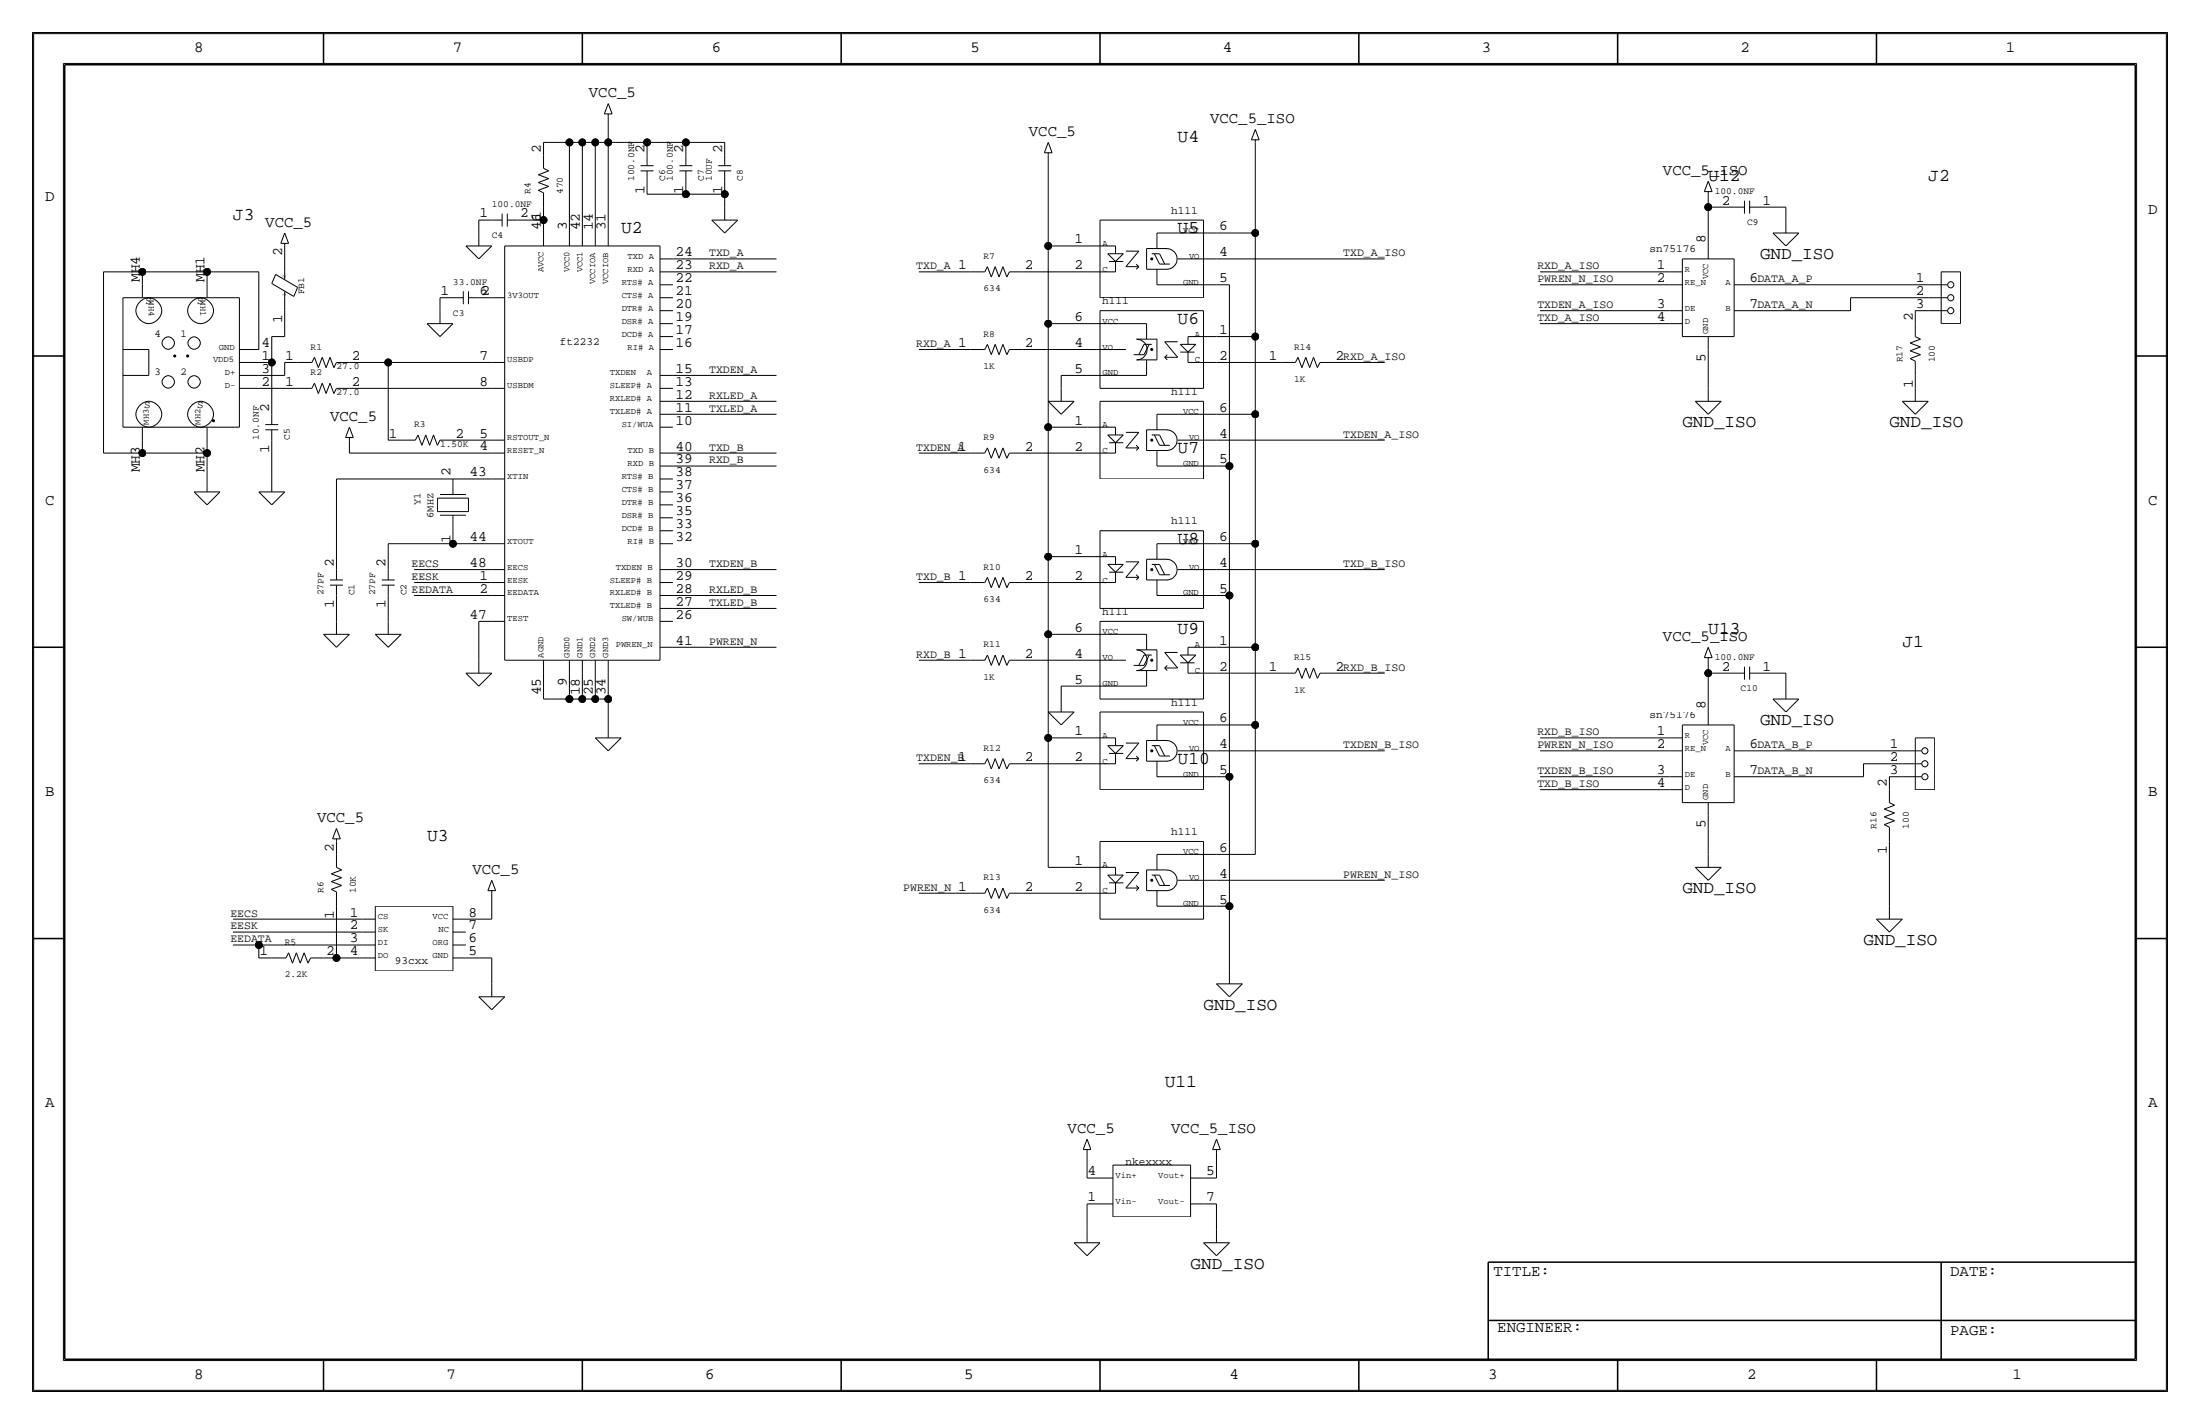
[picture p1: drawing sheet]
<svg xmlns="http://www.w3.org/2000/svg" width="432mm" height="279mm" viewBox="0 0 432 279" stroke-linecap="round" stroke-linejoin="round" font-family="sans-serif">
<g fill="none" stroke="#000" stroke-width=".2">
<path d="M6.6 6.6h418.6zM6.6 6.6v266.2zM12.4 12.4h407zM12.4 12.4v254.6zM419.4 12.4v254.6zM425.2 6.6v266.2zM105.7 37.3l1 .5zM105.7 37.3l2-.7zM105.7 34.3l2-.8zM105.7 34.3l2 .8zM105.7 35.8l2 .8zM105.7 35.8l2-.7z"/>
<path d="M106.7 37.8v2.8zM106.7 30.5v2.5zM106.7 33l1 .5zM106.7 27.9h5.1zM106.7 27.9v2.6zM111.8 27.9h2.5zM111.8 27.9v17.8zM114.3 27.9h2.5zM114.3 27.9v17.8zM116.8 27.9h2.6zM116.8 27.9v17.8zM118.6 22.4h1.5z"/>
<path d="M119.4 22.4v.5zM119.4 20.3l.7 2.1zM119.4 20.3l-.8 2.1zM119.4 22.9v5zM119.4 27.9h7.6zM119.4 27.9v17.8zM125.7 32.5h2.6zM125.7 33.5h2.6zM127 30.5v2zM127 33.5v2.1zM127 27.9h7.6zM127 27.9v2.6z"/>
<path d="M127 38.1h7.6zM127 35.6v2.5zM133.3 32.5h2.6zM133.3 33.5h2.6zM134.6 30.5v2zM134.6 33.5v2.1zM134.6 27.9h7.6zM134.6 27.9v2.6zM134.6 38.1h7.6zM134.6 35.6v2.5zM141 32.5h2.5zM141 33.5h2.5z"/>
<path d="M142.2 30.5v2zM142.2 33.5v2.1zM142.2 27.9v2.6zM142.2 38.1v2.5zM142.2 35.6v2.5zM205 30h1.5zM205.7 30v.5zM205.7 27.9l.8 2.1zM205.7 27.9l-.7 2.1zM205.7 30.5v17.8zM245.6 27.4h1.5zM246.4 27.4v.5z"/>
<path d="M246.4 25.4l.7 2zM246.4 25.4l-.8 2zM246.4 27.9v17.8zM334.5 37.6h1.5zM335.3 37.6v.5zM335.3 35.6l.7 2zM335.3 35.6l-.8 2zM335.3 38.1v2.5zM342.4 39.4v2.5zM343.4 39.4v2.5zM20.3 53.3v35.6zM20.3 53.3h7.6z"/>
<path d="M24.1 58.4v25.4zM24.1 58.4h22.9zM27.9 55.9v2.5zM27.9 53.3h12.7zM27.9 53.3v2.6zM40.6 55.9v2.5zM40.6 53.3h10.2zM40.6 53.3v2.6zM47 58.4v25.4zM50.8 53.3v15.3zM53.3 55.6l4.4 2.6zM54.1 53.8l-.8 1.8z"/>
<path d="M54.1 53.8l4.3 2.6zM55.1 47.8h1.5zM55.9 47.8v.5zM55.9 45.7l.7 2.1zM55.9 45.7l-.8 2.1zM55.9 48.3v2.5zM55.9 50.8v2.5zM55.9 58.4v2.6zM55.9 53.3v1.6zM55.9 57.1v1.3zM58.4 56.4l-.7 1.8zM86.4 58.4v2.6z"/>
<path d="M86.4 58.4h2.5zM88.9 58.4h2zM90.9 57.2v2.5zM91.4 48.3l2.6 2.5zM91.4 48.3h5.1zM91.9 58.4h2.1zM91.9 57.2v2.5zM94 50.8l2.5-2.5zM94 45.7v2.6zM94 43.2v2.5zM94 43.2h2.5zM94 58.4h2.5z"/>
<path d="M96.5 58.4h2.6zM96.5 43.2h2.1zM98.6 41.9v2.5zM99.1 48.3v81.2zM99.1 48.3h30.4zM99.6 43.2h2zM99.6 41.9v2.5zM101.6 43.2h5.1zM106.7 45.7v2.6zM106.7 43.2v2.5zM106.7 40.6v2.6zM111.8 45.7v2.6z"/>
<path d="M114.3 45.7v2.6zM116.8 45.7v2.6zM119.4 45.7v2.6zM129.5 58.4h2.6zM129.5 55.9h2.6zM129.5 50.8h2.6zM129.5 53.3h2.6zM129.5 48.3v81.2zM132.1 53.3h20.3zM132.1 50.8h20.3zM139.7 43.2l2.5 2.5zM139.7 43.2h5.1z"/>
<path d="M142.2 40.6v2.6zM144.8 43.2l-2.6 2.5zM180.3 53.3h10.2zM190.5 53.3h2.8zM193.8 52.3l-.5 1zM193.8 52.3l.8 2.1zM195.3 52.3l-.7 2.1zM195.3 52.3l.8 2.1zM196.8 52.3l.8 2.1zM196.8 52.3l-.7 2.1zM198.1 53.3h2.6zM198.1 53.3l-.5 1.1z"/>
<path d="M200.7 53.3h12.7zM205.7 48.3v15.2zM205.7 48.3h7.7zM213.4 48.3h5.5zM213.4 53.3h5.5zM215.9 43.2h20.3zM215.9 58.4h20.3zM215.9 43.2v15.2zM217.4 49.8h3.1zM217.4 49.8l1.5 1.5zM217.7 51.3h2.8zM218.9 48.3v1.5z"/>
<path d="M218.9 51.3v2zM218.9 51.3l1.6-1.5zM221 52.3h2.5zM221 49.3h2.5zM223 51.8l.5 .5zM223.5 52.3l-.5 .5zM223.5 49.3l-2.5 3zM225 48.8h4.1zM225 48.8v4zM225 52.8h4.1zM226.1 49.8h1.5zM226.6 49.8l1 2z"/>
<path d="M227.1 55.9h11.7zM227.1 52.8v3.1zM227.1 45.7h11.7zM227.1 45.7v3.1zM227.6 49.8l1 2zM227.6 51.8h2zM229.1 48.8a2.01 2.01 0 0 1 1.9 2 2.01 2.01 0 0 1-1.9 2M231.1 50.8h7.7zM236.2 43.2v15.2zM238.8 55.9h2.5zM238.8 45.7h7.6zM238.8 50.8h33z"/>
<path d="M241.3 55.9v35.5zM246.4 45.7v20.3zM302.3 53.3h25.4zM302.3 55.9h25.4zM327.7 55.9h2.5zM327.7 53.3h2.5zM330.2 50.8v15.2zM330.2 50.8h10.2zM335.3 48.3v2.5zM335.3 40.6h5.1zM335.3 40.6v7.7zM340.4 40.6h2z"/>
<path d="M340.4 55.9h2.5zM340.4 50.8v15.2zM342.9 55.9h35.6zM343.4 40.6h2zM345.4 40.6h5.1zM348 45.7l2.5 2.6zM348 45.7h5.1zM350.5 40.6v2.6zM350.5 43.2v2.5zM353.1 45.7l-2.6 2.6zM363.2 58.4v2.6zM363.2 58.4h15.3z"/>
<path d="M378.5 55.9h3.7zM378.5 58.4h3.7zM381 53.3v10.2zM381 53.3h3.8zM384.8 53.3v10.2zM24.1 73.7h5.1zM24.1 68.6h5.1zM29.2 68.6v5.1zM47 76.2h3.8zM47 73.7h3.8zM47 71.1h3.8zM47 68.6h3.8z"/>
<path d="M50.8 71.1h2.5zM50.8 73.7h5.1zM50.8 76.2h7.6zM53.3 71.1v10.2zM53.3 66v5.1zM53.3 66h2.6zM55.9 61v5zM55.9 71.1h2.5zM55.9 71.1v2.6zM58.4 71.1h2.8zM58.4 76.2h2.8zM61.7 70.1l-.5 1z"/>
<path d="M61.7 70.1l.8 2zM61.7 75.2l-.5 1zM61.7 75.2l.8 2zM63.2 70.1l-.7 2zM63.2 70.1l.8 2zM63.2 75.2l-.7 2zM63.2 75.2l.8 2zM64.8 70.1l.7 2zM64.8 70.1l-.8 2zM64.8 75.2l.7 2zM64.8 75.2l-.8 2zM66 71.1h2.6z"/>
<path d="M66 71.1l-.5 1zM66 76.2h2.6zM66 76.2l-.5 1zM68.6 71.1h7.6zM68.6 76.2h27.9zM76.2 71.1h20.3zM76.2 71.1v15.3zM83.8 63.5l2.6 2.5zM83.8 63.5h5.1zM86.4 61v2.5zM88.9 63.5l-2.5 2.5zM96.5 76.2h2.6z"/>
<path d="M96.5 71.1h2.6zM129.5 76.2h2.6zM129.5 78.7h2.6zM129.5 73.7h2.6zM129.5 63.5h2.6zM129.5 66h2.6zM129.5 68.6h2.6zM129.5 61h2.6zM132.1 73.7h20.3zM132.1 78.7h20.3zM180.3 68.6h10.2zM190.5 68.6h2.8z"/>
<path d="M193.8 67.6l-.5 1zM193.8 67.6l.8 2zM195.3 67.6l-.7 2zM195.3 67.6l.8 2zM196.8 67.6l.8 2zM196.8 67.6l-.7 2zM198.1 68.6h2.6zM198.1 68.6l-.5 1zM200.7 68.6h12.7zM205.7 63.5v20.3zM205.7 63.5h7.7zM205.7 78.7l2.6 2.6z"/>
<path d="M205.7 78.7h5.1zM208.3 76.2v2.5zM208.3 73.7v2.5zM208.3 73.7h5.1zM210.8 78.7l-2.5 2.6zM213.4 68.6h7.6zM213.4 73.7h11.6zM213.4 63.5h11.6zM215.9 61v15.2zM215.9 61h20.3zM215.9 76.2h20.3zM215.9 78.7h20.3z"/>
<path d="M215.9 78.7v15.3zM222.5 69.6h2zM223 66.5h4.1zM223 70.6h4.1zM223.2 66.6a2.01 2.01 0 0 1 1.9 2 2.01 2.01 0 0 1-1.9 2M224.5 67.6l-1 2zM224.5 67.6h1.6zM225 70.6v3.1zM225 63.5v3zM225.6 67.6l-1.1 2zM227.1 66.5v4.1zM228.6 70.1l.5 .5z"/>
<path d="M228.6 70.1h2.5zM228.6 67.1h2.5zM228.6 67.1l2.5 3zM229.1 69.6l-.5 .5zM231.6 69.1h2.8zM231.6 67.6h3.1zM231.6 67.6l1.6 1.5zM233.2 66v1.6zM233.2 66h5.6zM233.2 71.1h5.6zM233.2 69.1l1.5-1.5zM233.2 69.1v2z"/>
<path d="M236.2 61v15.2zM236.2 78.7v15.3zM238.8 66h7.6zM238.8 71.1h12.7zM246.4 66v15.3zM251.5 71.1h2.8zM254.8 70.1l-.5 1zM254.8 70.1l.7 2zM256.3 70.1l-.8 2zM256.3 70.1l.7 2zM257.8 70.1l.8 2zM257.8 70.1l-.8 2z"/>
<path d="M259.1 71.1h2.5zM259.1 71.1l-.5 1zM261.6 71.1h10.2zM302.3 61h25.4zM302.3 63.5h25.4zM327.7 63.5h2.5zM327.7 61h2.5zM330.2 66h10.2zM332.7 78.7l2.6 2.6zM332.7 78.7h5.1zM335.3 66v2.6zM335.3 76.2v2.5z"/>
<path d="M335.3 68.6v7.6zM337.8 78.7l-2.5 2.6zM340.4 61h2.5zM342.9 61h20.3zM373.4 78.7l2.5 2.6zM373.4 78.7h5.1zM374.9 70.4l1 .5zM374.9 70.4l2-.8zM374.9 67.3l2-.8zM374.9 67.3l2 .8zM374.9 68.8l2 .8zM374.9 68.8l2-.7z"/>
<path d="M375.9 70.9v2.8zM375.9 63.5v2.5zM375.9 66l1 .5zM375.9 73.7v2.5zM375.9 61h2.6zM375.9 61v2.5zM375.9 76.2v2.5zM378.5 78.7l-2.6 2.6zM378.5 61h3.7zM381 63.5h3.8zM20.3 88.9h7.6zM24.1 83.8h22.9z"/>
<path d="M27.9 83.8v2.6zM27.9 88.9h12.7zM27.9 86.4v2.5zM38.1 96.5l2.5 2.6zM38.1 96.5h5.1zM40.6 83.8v2.6zM40.6 88.9v5.1zM40.6 86.4v2.5zM40.6 94v2.5zM43.2 96.5l-2.6 2.6zM50.8 96.5l2.5 2.6zM50.8 96.5h5.1z"/>
<path d="M52.1 83.3h2.5zM52.1 84.3h2.5zM53.3 81.3v2zM53.3 84.3v2.1zM53.3 86.4v7.6zM53.3 99.1l2.6-2.6zM53.3 94v2.5zM66 94h22.9zM66 94v17.8zM67.8 85.9h1.5zM68.6 85.9v.5zM68.6 83.8l.7 2.1z"/>
<path d="M68.6 83.8l-.8 2.1zM68.6 86.4v2.5zM68.6 88.9h27.9zM76.2 86.4h2.5zM78.7 86.4h2.8zM82 85.3l-.5 1.1zM82 85.3l.8 2.1zM83.6 85.3l-.8 2.1zM83.6 85.3l.7 2.1zM85.1 85.3l.8 2.1zM85.1 85.3l-.8 2.1zM85.9 97.7h6z"/>
<path d="M85.9 97.7v2.7zM86.4 97h5zM86.4 86.4h2.5zM86.4 86.4l-.5 1zM88.9 94v3zM88.9 94h7.6zM88.9 86.4h7.6zM91.9 97.7v2.7zM96.5 94h2.6zM96.5 88.9h2.6zM96.5 86.4h2.6zM129.5 99.1h2.6z"/>
<path d="M129.5 96.5h2.6zM129.5 94h2.6zM129.5 91.4h2.6zM129.5 88.9h2.6zM129.5 83.8h2.6zM129.5 81.3h2.6zM132.1 81.3h20.3zM132.1 91.4h20.3zM132.1 88.9h20.3zM180.3 88.9h10.2zM190.5 88.9h2.8zM193.8 87.9l-.5 1z"/>
<path d="M193.8 87.9l.8 2zM195.3 87.9l-.7 2zM195.3 87.9l.8 2zM196.8 87.9l.8 2zM196.8 87.9l-.7 2zM198.1 88.9h2.6zM198.1 88.9l-.5 1zM200.7 88.9h12.7zM205.7 83.8v25.4zM205.7 83.8h7.7zM213.4 83.8h5.5zM213.4 88.9h5.5z"/>
<path d="M215.9 94h20.3zM217.4 85.3h3.1zM217.4 85.3l1.5 1.6zM217.7 86.9h2.8zM218.9 83.8v1.5zM218.9 86.9v2zM218.9 86.9l1.6-1.6zM221 87.9h2.5zM221 84.8h2.5zM223 87.4l.5 .5zM223.5 87.9l-.5 .5zM223.5 84.8l-2.5 3.1z"/>
<path d="M225 84.3h4.1zM225 84.3v4.1zM225 88.4h4.1zM226.1 85.3h1.5zM226.6 85.3l1 2.1zM227.1 91.4h11.7zM227.1 88.4v3zM227.1 81.3h11.7zM227.1 81.3v3zM227.6 85.3l1 2.1zM227.6 87.4h2zM229.1 84.4a2.01 2.01 0 0 1 1.9 2 2.01 2.01 0 0 1-1.9 2"/>
<path d="M231.1 86.4h7.7zM238.8 91.4h2.5zM238.8 81.3h7.6zM238.8 86.4h33zM241.3 91.4v25.4zM246.4 81.3v25.4zM64.8 113.8h2.5zM64.8 114.8h2.5zM66 111.8v2zM66 114.8v2zM66 116.8v5.1zM74.9 113.8h2.6z"/>
<path d="M74.9 114.8h2.6zM76.2 111.8v2zM76.2 114.8v2zM76.2 116.8v5.1zM76.2 106.7h12.7zM76.2 106.7v5.1zM81.3 111.8h15.2zM81.3 114.3h15.2zM81.3 116.8h15.2zM85.9 100.4h6zM86.4 101.1h5zM88.9 101.1v3z"/>
<path d="M88.9 104.1v2.6zM88.9 106.7h7.6zM96.5 116.8h2.6zM96.5 114.3h2.6zM96.5 106.7h2.6zM96.5 111.8h2.6zM129.5 119.4h2.6zM129.5 116.8h2.6zM129.5 114.3h2.6zM129.5 111.8h2.6zM129.5 106.7h2.6zM129.5 104.1h2.6z"/>
<path d="M129.5 101.6h2.6zM132.1 119.4h20.3zM132.1 116.8h20.3zM132.1 111.8h20.3zM180.3 114.3h10.2zM190.5 114.3h2.8zM193.8 113.3l-.5 1zM193.8 113.3l.8 2zM195.3 113.3l-.7 2zM195.3 113.3l.8 2zM196.8 113.3l.8 2zM196.8 113.3l-.7 2z"/>
<path d="M198.1 114.3h2.6zM198.1 114.3l-.5 1zM200.7 114.3h12.7zM205.7 109.2v15.3zM205.7 109.2h7.7zM213.4 109.2h5.5zM213.4 114.3h5.5zM215.9 104.1h20.3zM215.9 119.4h20.3zM215.9 104.1v15.3zM217.4 110.7h3.1zM217.4 110.7l1.5 1.6z"/>
<path d="M217.7 112.3h2.8zM218.9 109.2v1.5zM218.9 112.3v2zM218.9 112.3l1.6-1.6zM221 113.3h2.5zM221 110.2h2.5zM223 112.8l.5 .5zM223.5 113.3l-.5 .5zM223.5 110.2l-2.5 3.1zM225 109.7h4.1zM225 109.7v4.1zM225 113.8h4.1z"/>
<path d="M226.1 110.7h1.5zM226.6 110.7l1 2.1zM227.1 116.8h11.7zM227.1 113.8v3zM227.1 106.7h11.7zM227.1 106.7v3zM227.6 110.7l1 2.1zM227.6 112.8h2zM229.1 109.8a2.01 2.01 0 0 1 1.9 2 2.01 2.01 0 0 1-1.9 2M231.1 111.8h7.7zM236.2 104.1v15.3zM238.8 116.8h2.5z"/>
<path d="M238.8 106.7h7.6zM238.8 111.8h33zM241.3 116.8v35.6zM246.4 106.7v20.3zM63.5 124.5l2.5 2.5zM63.5 124.5h5.1zM66 121.9v2.6zM68.6 124.5l-2.6 2.5zM73.7 124.5l2.5 2.5zM73.7 124.5h5zM76.2 127l2.5-2.5zM76.2 121.9v2.6z"/>
<path d="M91.4 132.1l2.6 2.5zM91.4 132.1h5.1zM94 129.5v2.6zM94 121.9v7.6zM94 121.9h2.5zM96.5 121.9h2.6zM96.5 132.1l-2.5 2.5zM99.1 129.5h30.4zM106.7 129.5v2.6zM106.7 137.2h5.1zM106.7 132.1v5.1zM111.8 129.5v2.6z"/>
<path d="M111.8 137.2h2.5zM111.8 132.1v5.1zM114.3 129.5v2.6zM114.3 137.2h2.5zM114.3 132.1v5.1zM116.8 129.5v2.6zM116.8 137.2h2.6zM116.8 132.1v5.1zM119.4 129.5v2.6zM119.4 137.2v5zM119.4 132.1v5.1zM129.5 121.9h2.6z"/>
<path d="M129.5 127h2.6zM132.1 127h20.3zM180.3 129.5h10.2zM190.5 129.5h2.8zM193.8 128.5l-.5 1zM193.8 128.5l.8 2.1zM195.3 128.5l-.7 2.1zM195.3 128.5l.8 2.1zM196.8 128.5l.8 2.1zM196.8 128.5l-.7 2.1zM198.1 129.5h2.6zM198.1 129.5l-.5 1.1z"/>
<path d="M200.7 129.5h12.7zM205.7 124.5v20.3zM205.7 124.5h7.7zM205.7 139.7l2.6 2.5zM205.7 139.7h5.1zM208.3 137.2v2.5zM208.3 134.6v2.6zM208.3 134.6h5.1zM210.8 139.7l-2.5 2.5zM213.4 129.5h7.6zM213.4 134.6h11.6zM213.4 124.5h11.6z"/>
<path d="M215.9 139.7h20.3zM215.9 139.7v15.2zM215.9 121.9v15.3zM215.9 121.9h20.3zM215.9 137.2h20.3zM222.5 130.6h2zM223 127.5h4.1zM223 131.6h4.1zM223.2 127.6a2.01 2.01 0 0 1 1.9 2 2.01 2.01 0 0 1-1.9 2M224.5 128.5l-1 2.1zM224.5 128.5h1.6zM225 131.6v3z"/>
<path d="M225 124.5v3zM225.6 128.5l-1.1 2.1zM227.1 127.5v4.1zM228.6 131.1l.5 .5zM228.6 131.1h2.5zM228.6 128h2.5zM228.6 128l2.5 3.1zM229.1 130.6l-.5 .5zM231.6 130h2.8zM231.6 128.5h3.1zM231.6 128.5l1.6 1.5zM233.2 127v1.5z"/>
<path d="M233.2 127h5.6zM233.2 132.1h5.6zM233.2 130l1.5-1.5zM233.2 130v2.1zM236.2 139.7v15.2zM236.2 121.9v15.3zM238.8 127h7.6zM238.8 132.1h12.7zM246.4 127v15.2zM251.5 132.1h2.8zM254.8 131.1l-.5 1zM254.8 131.1l.7 2z"/>
<path d="M256.3 131.1l-.8 2zM256.3 131.1l.7 2zM257.8 131.1l.8 2zM257.8 131.1l-.8 2zM259.1 132.1h2.5zM259.1 132.1l-.5 1zM261.6 132.1h10.2zM334.5 129h1.5zM335.3 129v.5zM335.3 127l.7 2zM335.3 127l-.8 2zM335.3 139.7v2.5z"/>
<path d="M335.3 129.5v2.6zM335.3 132.1h5.1zM335.3 132.1v7.6zM340.4 132.1h2zM342.4 130.8v2.5zM343.4 132.1h2zM343.4 130.8v2.5zM345.4 132.1h5.1zM348 137.2l2.5 2.5zM348 137.2h5.1zM350.5 132.1v2.5zM350.5 134.6v2.6z"/>
<path d="M353.1 137.2l-2.6 2.5zM116.8 144.8l2.6 2.5zM116.8 144.8h5.1zM119.4 142.2v2.6zM121.9 144.8l-2.5 2.5zM180.3 149.9h10.2zM190.5 149.9h2.8zM193.8 148.8l-.5 1.1zM193.8 148.8l.8 2.1zM195.3 148.8l-.7 2.1zM195.3 148.8l.8 2.1zM196.8 148.8l.8 2.1z"/>
<path d="M196.8 148.8l-.7 2.1zM198.1 149.9h2.6zM198.1 149.9l-.5 1zM200.7 149.9h12.7zM205.7 144.8v25.4zM205.7 144.8h7.7zM213.4 144.8h5.5zM213.4 149.9h5.5zM215.9 154.9h20.3zM217.4 146.3h3.1zM217.4 146.3l1.5 1.5zM217.7 147.8h2.8z"/>
<path d="M218.9 144.8v1.5zM218.9 147.8v2.1zM218.9 147.8l1.6-1.5zM221 148.8h2.5zM221 145.8h2.5zM223 148.3l.5 .5zM223.5 148.8l-.5 .6zM223.5 145.8l-2.5 3zM225 145.3h4.1zM225 145.3v4.1zM225 149.4h4.1zM226.1 146.3h1.5z"/>
<path d="M226.6 146.3l1 2zM227.1 152.4h11.7zM227.1 149.4v3zM227.1 142.2h11.7zM227.1 142.2v3.1zM227.6 146.3l1 2zM227.6 148.3h2zM229.1 145.3a2.01 2.01 0 0 1 1.9 2 2.01 2.01 0 0 1-1.9 2.1M231.1 147.3h7.7zM238.8 152.4h2.5zM238.8 142.2h7.6zM238.8 147.3h33z"/>
<path d="M241.3 152.4v25.4zM246.4 142.2v25.4zM302.3 154.9h25.4zM302.3 152.4h25.4zM302.3 147.3h25.4zM302.3 144.8h25.4zM327.7 154.9h2.5zM327.7 152.4h2.5zM327.7 147.3h2.5zM327.7 144.8h2.5zM330.2 157.5h10.2zM330.2 142.2v15.3z"/>
<path d="M330.2 142.2h10.2zM335.3 157.5v2.5zM340.4 152.4h2.5zM340.4 147.3h2.5zM340.4 142.2v15.3zM342.9 147.3h30.5zM342.9 152.4h22.9zM365.8 149.9h7.6zM365.8 149.9v2.5zM369.8 158.8l2.1-.8zM369.8 158.8l2.1 .7zM370.8 154.9v2.6z"/>
<path d="M370.8 157.5l1.1 .5zM370.8 152.4h2.6zM370.8 152.4v2.5zM373.4 152.4h3.7zM373.4 147.3h3.7zM373.4 149.9h3.7zM375.9 154.9h3.8zM375.9 144.8v10.1zM375.9 144.8h3.8zM379.7 144.8v10.1zM65 174.5l1 .5zM65 174.5l2.1-.8z"/>
<path d="M65 171.4l2.1-.7zM65 171.4l2.1 .8zM65 173l2.1 .7zM65 173l2.1-.8zM65.3 164.6h1.5zM66 175v2.8zM66 167.6v2.6zM66 170.2l1.1 .5zM66 164.6v.5zM66 162.6l.8 2zM66 162.6l-.7 2zM66 165.1v2.5z"/>
<path d="M66 177.8v10.2zM73.7 177.8h15.2zM73.7 177.8v12.7zM88.9 177.8v12.7zM95.8 174.8h1.5zM96.5 174.8v.5zM96.5 172.7l.8 2.1zM96.5 172.7l-.7 2.1zM96.5 175.3v5zM180.3 175.3h10.2zM190.5 175.3h2.8zM193.8 174.2l-.5 1.1z"/>
<path d="M193.8 174.2l.8 2.1zM195.3 174.2l-.7 2.1zM195.3 174.2l.8 2.1zM196.8 174.2l.8 2.1zM196.8 174.2l-.7 2.1zM198.1 175.3h2.6zM198.1 175.3l-.5 1zM200.7 175.3h12.7zM205.7 170.2h7.7zM213.4 170.2h5.5zM213.4 175.3h5.5zM215.9 165.1h20.3z"/>
<path d="M215.9 165.1v15.2zM217.4 171.7h3.1zM217.4 171.7l1.5 1.5zM217.7 173.2h2.8zM218.9 170.2v1.5zM218.9 173.2v2.1zM218.9 173.2l1.6-1.5zM221 174.2h2.5zM221 171.2h2.5zM223 173.7l.5 .5zM223.5 174.2l-.5 .6zM223.5 171.2l-2.5 3z"/>
<path d="M225 170.7h4.1zM225 170.7v4.1zM225 174.8h4.1zM226.1 171.7h1.5zM226.6 171.7l1 2zM227.1 177.8h11.7zM227.1 174.8v3zM227.1 167.6h11.7zM227.1 167.6v3.1zM227.6 171.7l1 2zM227.6 173.7h2zM229.1 170.7a2.01 2.01 0 0 1 1.9 2 2.01 2.01 0 0 1-1.9 2.1"/>
<path d="M231.1 172.7h7.7zM236.2 165.1v15.2zM238.8 177.8h2.5zM238.8 167.6h7.6zM238.8 172.7h33zM241.3 177.8v12.7zM332.7 170.2l2.6 2.5zM332.7 170.2h5.1zM335.3 167.6v2.6zM335.3 160v7.6zM337.8 170.2l-2.5 2.5zM369.8 161.8l1 .5z"/>
<path d="M369.8 161.8l2.1-.8zM369.8 160.3l2.1 .7zM369.8 160.3l2.1-.8zM370.8 162.3v2.8zM370.8 165.1v12.7zM370.8 177.8v2.5zM45.7 182.9h25.4zM45.7 180.3h25.4zM45.7 185.4h5.1zM50.8 188h2.5zM50.8 185.4h20.3zM50.8 185.4v2.6z"/>
<path d="M53.3 188h2.8zM56.6 186.9l-.5 1.1zM56.6 186.9l.8 2.1zM58.2 186.9l-.8 2.1zM58.2 186.9l.7 2.1zM59.7 186.9l.8 2.1zM59.7 186.9l-.8 2.1zM61 188h2.5zM61 188l-.5 1zM63.5 188h2.5zM66 188h5.1zM71.1 188h2.6z"/>
<path d="M71.1 185.4h2.6zM71.1 182.9h2.6zM71.1 180.3h2.6zM73.7 190.5h15.2zM88.9 180.3h2.5zM88.9 182.9h2.5zM88.9 185.4h2.5zM88.9 188h2.5zM91.4 188h5.1zM91.4 180.3h5.1zM94 195.6l2.5 2.5zM94 195.6h5.1z"/>
<path d="M96.5 193v2.6zM96.5 188v5zM99.1 195.6l-2.6 2.5zM215.9 180.3h20.3zM238.8 193l2.5 2.6zM238.8 193h5zM241.3 190.5v2.5zM243.8 193l-2.5 2.6zM368.3 180.3l2.5 2.6zM368.3 180.3h5.1zM373.4 180.3l-2.6 2.6zM212.6 225.6h1.5z"/>
<path d="M213.4 236.2v5.1zM213.4 236.2h2.5zM213.4 226.1v5zM213.4 231.1h2.5zM213.4 225.6v.5zM213.4 223.5l.7 2.1zM213.4 223.5l-.8 2.1zM215.9 231.1h2.5zM215.9 236.2h2.5zM218.4 238.8h15.3zM218.4 228.6h15.3zM218.4 228.6v10.2z"/>
<path d="M233.7 231.1h2.5zM233.7 236.2h2.5zM233.7 228.6v10.2zM236.2 231.1h2.6zM236.2 236.2h2.6zM238 225.6h1.5zM238.8 226.1v5zM238.8 236.2v5.1zM238.8 225.6v.5zM238.8 223.5l.7 2.1zM238.8 223.5l-.8 2.1zM210.8 243.8l2.6 2.6z"/>
<path d="M210.8 243.8h5.1zM213.4 241.3v2.5zM215.9 243.8l-2.5 2.6zM236.2 243.8l2.6 2.6zM236.2 243.8h5.1zM238.8 241.3v2.5zM241.3 243.8l-2.5 2.6zM6.6 272.8h418.6zM12.4 267h407z"/>
<circle cx="382.9" cy="55.9" r=".6"/>
<circle cx="382.9" cy="58.4" r=".6"/>
<circle cx="29.2" cy="61" r="2.5"/>
<circle cx="33" cy="74.9" r="1.2"/>
<circle cx="33" cy="67.3" r="1.2"/>
<circle cx="38.1" cy="74.9" r="1.2"/>
<circle cx="38.1" cy="67.3" r="1.2"/>
<circle cx="39.3" cy="61" r="2.5"/>
<circle cx="382.9" cy="61" r=".6"/>
<circle cx="29.2" cy="81.3" r="2.5"/>
<circle cx="39.3" cy="81.3" r="2.5"/>
<circle cx="377.8" cy="147.3" r=".6"/>
<circle cx="377.8" cy="149.9" r=".6"/>
<circle cx="377.8" cy="152.4" r=".6"/>
</g>
<g fill="#000" stroke="#000" stroke-width=".2">
<circle cx="111.7" cy="27.9" r=".7"/>
<circle cx="114.3" cy="27.9" r=".7"/>
<circle cx="116.8" cy="27.9" r=".7"/>
<circle cx="119.4" cy="27.9" r=".7"/>
<circle cx="127" cy="27.9" r=".7"/>
<circle cx="134.6" cy="38.1" r=".7"/>
<circle cx="134.6" cy="27.9" r=".7"/>
<circle cx="142.2" cy="38.1" r=".7"/>
<circle cx="27.9" cy="53.3" r=".7"/>
<circle cx="40.6" cy="53.3" r=".7"/>
<circle cx="106.7" cy="43.2" r=".7"/>
<circle cx="205.7" cy="48.3" r=".7"/>
<circle cx="226.1" cy="50.8" r=".2"/>
<circle cx="246.4" cy="45.7" r=".7"/>
<circle cx="335.3" cy="40.6" r=".7"/>
<circle cx="34.3" cy="69.8" r=".2"/>
<circle cx="36.8" cy="69.8" r=".2"/>
<circle cx="53.3" cy="71.1" r=".7"/>
<circle cx="76.2" cy="71.1" r=".7"/>
<circle cx="205.7" cy="63.5" r=".7"/>
<circle cx="226.1" cy="68.6" r=".2"/>
<circle cx="246.4" cy="66" r=".7"/>
<circle cx="27.9" cy="88.9" r=".7"/>
<circle cx="40.6" cy="88.9" r=".7"/>
<circle cx="41.9" cy="82.5" r=".2"/>
<circle cx="205.7" cy="83.8" r=".7"/>
<circle cx="226.1" cy="86.4" r=".2"/>
<circle cx="241.3" cy="91.4" r=".7"/>
<circle cx="246.4" cy="81.3" r=".7"/>
<circle cx="88.9" cy="106.7" r=".7"/>
<circle cx="205.7" cy="109.2" r=".7"/>
<circle cx="226.1" cy="111.8" r=".2"/>
<circle cx="241.3" cy="116.8" r=".7"/>
<circle cx="246.4" cy="106.7" r=".7"/>
<circle cx="111.7" cy="137.2" r=".7"/>
<circle cx="114.3" cy="137.2" r=".7"/>
<circle cx="116.8" cy="137.2" r=".7"/>
<circle cx="119.4" cy="137.2" r=".7"/>
<circle cx="205.7" cy="124.5" r=".7"/>
<circle cx="226.1" cy="129.5" r=".2"/>
<circle cx="246.4" cy="127" r=".7"/>
<circle cx="335.3" cy="132.1" r=".7"/>
<circle cx="205.7" cy="144.8" r=".7"/>
<circle cx="226.1" cy="147.3" r=".2"/>
<circle cx="241.3" cy="152.4" r=".7"/>
<circle cx="246.4" cy="142.2" r=".7"/>
<circle cx="226.1" cy="172.7" r=".2"/>
<circle cx="241.3" cy="177.8" r=".7"/>
<circle cx="50.8" cy="185.4" r=".7"/>
<circle cx="66" cy="188" r=".7"/>
</g>
<g fill="none" stroke="#000" stroke-width=".3">
<path d="M6.3 6.3h419.1zM6.3 6.3v266.7zM12.7 12.7h406.4zM12.7 12.7v254zM63.5 6.3v6.4zM114.3 6.3v6.4zM165.1 6.3v6.4zM215.9 6.3v6.4zM266.7 6.3v6.4zM317.5 6.3v6.4zM368.3 6.3v6.4zM419.1 12.7v254z"/>
<path d="M425.4 6.3v266.7zM6.3 69.8h6.4zM419.1 69.8h6.3zM6.3 127h6.4zM419.1 127h6.3zM6.3 184.1h6.4zM419.1 184.1h6.3zM292.1 259.1h127zM292.1 247.6v19.1zM292.1 247.6h127zM381 247.6v19.1zM6.3 273h419.1z"/>
<path d="M12.7 266.7h406.4zM63.5 266.7v6.3zM114.3 266.7v6.3zM165.1 266.7v6.3zM215.9 266.7v6.3zM266.7 266.7v6.3zM317.5 266.7v6.3zM368.3 266.7v6.3z"/>
</g>
<g font-size="3.5">
<text x="231.1" y="27.9">U4</text>
<text x="335.3" y="35.6">U12</text>
<text x="378.5" y="35.6">J2</text>
<text x="45.7" y="43.2">J3</text>
<text x="121.9" y="45.7">U2</text>
<text x="231.1" y="45.7">U5</text>
<text x="345.4" y="50.8">GND_ISO</text>
<text x="231.1" y="63.5">U6</text>
<text x="330.2" y="83.8">GND_ISO</text>
<text x="370.8" y="83.8">GND_ISO</text>
<text x="231.1" y="88.9">U7</text>
<text x="231.1" y="106.7">U8</text>
<text x="231.1" y="124.5">U9</text>
<text x="335.3" y="124.5">U13</text>
<text x="373.4" y="127">J1</text>
<text x="345.4" y="142.2">GND_ISO</text>
<text x="231.1" y="149.9">U10</text>
<text x="83.8" y="165.1">U3</text>
<text x="330.2" y="175.3">GND_ISO</text>
<text x="365.8" y="185.4">GND_ISO</text>
<text x="236.2" y="198.1">GND_ISO</text>
<text x="228.6" y="213.4">U11</text>
<text x="233.7" y="248.9">GND_ISO</text>
</g>
<g font-size="3.1">
<text x="38.1" y="10.2">8</text>
<text x="88.9" y="10.2">7</text>
<text x="139.7" y="10.2">6</text>
<text x="190.5" y="10.2">5</text>
<text x="240" y="10.2">4</text>
<text x="290.8" y="10.2">3</text>
<text x="341.6" y="10.2">2</text>
<text x="393.7" y="10.2">1</text>
<text x="115.6" y="19.1">VCC_5</text>
<text x="201.9" y="26.7">VCC_5</text>
<text x="237.5" y="24.1">VCC_5_ISO</text>
<text x="326.4" y="34.3">VCC_5_ISO</text>
<text x="8.9" y="39.4">D</text>
<text x="421.6" y="41.9">D</text>
<text x="52.1" y="44.4">VCC_5</text>
<text x="64.8" y="82.5">VCC_5</text>
<text x="8.9" y="99.1">C</text>
<text x="421.6" y="99.1">C</text>
<text x="326.4" y="125.7">VCC_5_ISO</text>
<text x="8.9" y="156.2">B</text>
<text x="62.2" y="161.3">VCC_5</text>
<text x="421.6" y="156.2">B</text>
<text x="92.7" y="171.4">VCC_5</text>
<text x="8.9" y="217.2">A</text>
<text x="421.6" y="217.2">A</text>
<text x="209.5" y="222.2">VCC_5</text>
<text x="229.9" y="222.2">VCC_5_ISO</text>
<text x="293.1" y="250.4">TITLE:</text>
<text x="382.8" y="250.4">DATE:</text>
<text x="293.9" y="261.4">ENGINEER:</text>
<text x="382.8" y="261.9">PAGE:</text>
<text x="38.1" y="270.5">8</text>
<text x="87.6" y="270.5">7</text>
<text x="138.4" y="270.5">6</text>
<text x="189.2" y="270.5">5</text>
<text x="241.3" y="270.5">4</text>
<text x="292.1" y="270.5">3</text>
<text x="342.9" y="270.5">2</text>
<text x="395" y="270.5">1</text>
</g>
<g font-size="2.9">
<text x="106.2" y="30" transform="rotate(-90 106.2 30)">2</text>
<text x="126.5" y="30" transform="rotate(-90 126.5 30)">2</text>
<text x="134.1" y="30" transform="rotate(-90 134.1 30)">2</text>
<text x="141.7" y="30" transform="rotate(-90 141.7 30)">2</text>
<text x="126.5" y="38" transform="rotate(-90 126.5 38)">1</text>
<text x="134.1" y="38" transform="rotate(-90 134.1 38)">1</text>
<text x="141.7" y="38" transform="rotate(-90 141.7 38)">1</text>
<text x="337.9" y="40.1">2</text>
<text x="345.9" y="40.1">1</text>
<text x="94.1" y="42.7">1</text>
<text x="102.1" y="42.7">2</text>
<text x="106.2" y="45.2" transform="rotate(-90 106.2 45.2)">46</text>
<text x="106.2" y="43.1" transform="rotate(-90 106.2 43.1)">1</text>
<text x="111.3" y="45.2" transform="rotate(-90 111.3 45.2)">3</text>
<text x="113.8" y="45.2" transform="rotate(-90 113.8 45.2)">42</text>
<text x="116.3" y="45.2" transform="rotate(-90 116.3 45.2)">14</text>
<text x="118.9" y="45.2" transform="rotate(-90 118.9 45.2)">31</text>
<text x="210.9" y="47.8">1</text>
<text x="239.3" y="45.2">6</text>
<text x="334.8" y="47.8" transform="rotate(-90 334.8 47.8)">8</text>
<text x="55.4" y="50.3" transform="rotate(-90 55.4 50.3)">2</text>
<text x="132.6" y="52.8">23</text>
<text x="132.6" y="50.3">24</text>
<text x="188.1" y="52.8">1</text>
<text x="201.2" y="52.8">2</text>
<text x="210.9" y="52.8">2</text>
<text x="239.3" y="50.3">4</text>
<text x="325.2" y="52.8">1</text>
<text x="27.4" y="55.4" transform="rotate(-90 27.4 55.4)">MH4</text>
<text x="40.1" y="55.4" transform="rotate(-90 40.1 55.4)">MH1</text>
<text x="86.5" y="57.9">1</text>
<text x="94.1" y="57.9">6</text>
<text x="94.5" y="57.9">2</text>
<text x="132.6" y="57.9">21</text>
<text x="132.6" y="55.4">22</text>
<text x="239.3" y="55.4">5</text>
<text x="325.2" y="55.4">2</text>
<text x="343.4" y="55.4">6</text>
<text x="376" y="57.9">2</text>
<text x="376" y="55.4">1</text>
<text x="55.4" y="63.4" transform="rotate(-90 55.4 63.4)">1</text>
<text x="132.6" y="65.5">17</text>
<text x="132.6" y="63">19</text>
<text x="132.6" y="60.5">20</text>
<text x="210.9" y="63">6</text>
<text x="239.3" y="65.5">1</text>
<text x="325.2" y="60.5">3</text>
<text x="325.2" y="63">4</text>
<text x="343.4" y="60.5">7</text>
<text x="375.4" y="63" transform="rotate(-90 375.4 63)">2</text>
<text x="376" y="60.5">3</text>
<text x="51.3" y="70.6">1</text>
<text x="51.3" y="68.1">4</text>
<text x="56" y="70.6">1</text>
<text x="69.1" y="70.6">2</text>
<text x="94.1" y="70.6">7</text>
<text x="132.6" y="68.1">16</text>
<text x="188.1" y="68.1">1</text>
<text x="201.2" y="68.1">2</text>
<text x="210.9" y="68.1">4</text>
<text x="239.3" y="70.6">2</text>
<text x="249" y="70.6">1</text>
<text x="262.1" y="70.6">2</text>
<text x="334.8" y="71" transform="rotate(-90 334.8 71)">5</text>
<text x="51.3" y="75.7">2</text>
<text x="51.3" y="73.2">3</text>
<text x="56" y="75.7">1</text>
<text x="69.1" y="75.7">2</text>
<text x="94.1" y="75.7">8</text>
<text x="132.6" y="75.7">13</text>
<text x="132.6" y="73.2">15</text>
<text x="210.9" y="73.2">5</text>
<text x="375.4" y="76.1" transform="rotate(-90 375.4 76.1)">1</text>
<text x="52.8" y="80.8" transform="rotate(-90 52.8 80.8)">2</text>
<text x="132.6" y="80.8">11</text>
<text x="132.6" y="78.2">12</text>
<text x="132.6" y="83.3">10</text>
<text x="210.9" y="83.3">1</text>
<text x="239.3" y="80.8">6</text>
<text x="52.8" y="88.8" transform="rotate(-90 52.8 88.8)">1</text>
<text x="76.3" y="85.9">1</text>
<text x="89.4" y="85.9">2</text>
<text x="94.1" y="85.9">5</text>
<text x="94.1" y="88.4">4</text>
<text x="132.6" y="88.4">40</text>
<text x="188.1" y="88.4">1</text>
<text x="201.2" y="88.4">2</text>
<text x="210.9" y="88.4">2</text>
<text x="239.3" y="85.9">4</text>
<text x="27.4" y="92.7" transform="rotate(-90 27.4 92.7)">MH3</text>
<text x="40.1" y="92.7" transform="rotate(-90 40.1 92.7)">MH2</text>
<text x="88.4" y="93.5" transform="rotate(-90 88.4 93.5)">2</text>
<text x="92.2" y="93.5">43</text>
<text x="132.6" y="93.5">38</text>
<text x="132.6" y="90.9">39</text>
<text x="239.3" y="90.9">5</text>
<text x="132.6" y="101.1">35</text>
<text x="132.6" y="98.6">36</text>
<text x="132.6" y="96">37</text>
<text x="88.4" y="106.6" transform="rotate(-90 88.4 106.6)">1</text>
<text x="92.2" y="106.2">44</text>
<text x="132.6" y="106.2">32</text>
<text x="132.6" y="103.6">33</text>
<text x="239.3" y="106.2">6</text>
<text x="65.5" y="111.3" transform="rotate(-90 65.5 111.3)">2</text>
<text x="75.7" y="111.3" transform="rotate(-90 75.7 111.3)">2</text>
<text x="92.2" y="111.3">48</text>
<text x="94.1" y="113.8">1</text>
<text x="132.6" y="113.8">29</text>
<text x="132.6" y="111.3">30</text>
<text x="188.1" y="113.8">1</text>
<text x="201.2" y="113.8">2</text>
<text x="210.9" y="113.8">2</text>
<text x="210.9" y="108.7">1</text>
<text x="239.3" y="111.3">4</text>
<text x="65.5" y="119.3" transform="rotate(-90 65.5 119.3)">1</text>
<text x="75.7" y="119.3" transform="rotate(-90 75.7 119.3)">1</text>
<text x="94.1" y="116.3">2</text>
<text x="132.6" y="118.9">27</text>
<text x="132.6" y="116.3">28</text>
<text x="239.3" y="116.3">5</text>
<text x="92.2" y="121.4">47</text>
<text x="132.6" y="121.4">26</text>
<text x="210.9" y="124">6</text>
<text x="132.6" y="126.5">41</text>
<text x="188.1" y="129">1</text>
<text x="201.2" y="129">2</text>
<text x="210.9" y="129">4</text>
<text x="239.3" y="131.6">2</text>
<text x="239.3" y="126.5">1</text>
<text x="249" y="131.6">1</text>
<text x="262.1" y="131.6">2</text>
<text x="337.9" y="131.6">2</text>
<text x="345.9" y="131.6">1</text>
<text x="106.2" y="136.5" transform="rotate(-90 106.2 136.5)">45</text>
<text x="111.3" y="134.5" transform="rotate(-90 111.3 134.5)">9</text>
<text x="113.8" y="136.4" transform="rotate(-90 113.8 136.4)">18</text>
<text x="116.3" y="136.4" transform="rotate(-90 116.3 136.4)">25</text>
<text x="118.9" y="136.4" transform="rotate(-90 118.9 136.4)">34</text>
<text x="210.9" y="134.1">5</text>
<text x="239.3" y="141.7">6</text>
<text x="334.8" y="139.2" transform="rotate(-90 334.8 139.2)">8</text>
<text x="188.1" y="149.4">1</text>
<text x="201.2" y="149.4">2</text>
<text x="210.9" y="149.4">2</text>
<text x="210.9" y="144.3">1</text>
<text x="239.3" y="146.8">4</text>
<text x="325.2" y="146.8">2</text>
<text x="325.2" y="144.3">1</text>
<text x="343.4" y="146.8">6</text>
<text x="370.9" y="149.4">2</text>
<text x="370.9" y="146.8">1</text>
<text x="239.3" y="151.9">5</text>
<text x="325.2" y="151.9">3</text>
<text x="325.2" y="154.4">4</text>
<text x="343.4" y="151.9">7</text>
<text x="370.3" y="154.4" transform="rotate(-90 370.3 154.4)">2</text>
<text x="370.9" y="151.9">3</text>
<text x="65.5" y="167.1" transform="rotate(-90 65.5 167.1)">2</text>
<text x="239.3" y="167.1">6</text>
<text x="334.8" y="162.5" transform="rotate(-90 334.8 162.5)">5</text>
<text x="370.3" y="167.5" transform="rotate(-90 370.3 167.5)">1</text>
<text x="210.9" y="169.7">1</text>
<text x="239.3" y="172.2">4</text>
<text x="68.7" y="179.8">1</text>
<text x="91.9" y="179.8">8</text>
<text x="188.1" y="174.8">1</text>
<text x="201.2" y="174.8">2</text>
<text x="210.9" y="174.8">2</text>
<text x="239.3" y="177.3">5</text>
<text x="65.5" y="180.2" transform="rotate(-90 65.5 180.2)">1</text>
<text x="68.7" y="182.4">2</text>
<text x="68.7" y="184.9">3</text>
<text x="91.9" y="184.9">6</text>
<text x="91.9" y="182.4">7</text>
<text x="50.9" y="187.5">1</text>
<text x="64" y="187.5">2</text>
<text x="68.7" y="187.5">4</text>
<text x="91.9" y="187.5">5</text>
<text x="213.5" y="230.6">4</text>
<text x="236.7" y="230.6">5</text>
<text x="213.5" y="235.7">1</text>
<text x="236.7" y="235.7">7</text>
</g>
<g font-size="2.3">
<text x="139.2" y="50.3">TXD_A</text>
<text x="139.2" y="52.8">RXD_A</text>
<text x="179.8" y="52.8">TXD_A</text>
<text x="263.7" y="50.3">TXD_A_ISO</text>
<text x="301.8" y="52.8">RXD_A_ISO</text>
<text x="301.8" y="55.4">PWREN_N_ISO</text>
<text x="344.9" y="55.4">DATA_A_P</text>
<text x="301.8" y="60.5">TXDEN_A_ISO</text>
<text x="301.8" y="63">TXD_A_ISO</text>
<text x="344.9" y="60.5">DATA_A_N</text>
<text x="179.8" y="68.1">RXD_A</text>
<text x="263.7" y="70.6">RXD_A_ISO</text>
<text x="139.2" y="73.2">TXDEN_A</text>
<text x="139.2" y="78.2">RXLED_A</text>
<text x="139.2" y="80.8">TXLED_A</text>
<text x="139.2" y="88.4">TXD_B</text>
<text x="179.8" y="88.4">TXDEN_A</text>
<text x="263.7" y="85.9">TXDEN_A_ISO</text>
<text x="139.2" y="90.9">RXD_B</text>
<text x="80.8" y="113.8">EESK</text>
<text x="80.8" y="111.3">EECS</text>
<text x="139.2" y="111.3">TXDEN_B</text>
<text x="179.8" y="113.8">TXD_B</text>
<text x="263.7" y="111.3">TXD_B_ISO</text>
<text x="80.8" y="116.3">EEDATA</text>
<text x="139.2" y="116.3">RXLED_B</text>
<text x="139.2" y="118.9">TXLED_B</text>
<text x="139.2" y="126.5">PWREN_N</text>
<text x="179.8" y="129">RXD_B</text>
<text x="263.7" y="131.6">RXD_B_ISO</text>
<text x="179.8" y="149.4">TXDEN_B</text>
<text x="263.7" y="146.8">TXDEN_B_ISO</text>
<text x="301.8" y="144.3">RXD_B_ISO</text>
<text x="301.8" y="146.8">PWREN_N_ISO</text>
<text x="344.9" y="146.8">DATA_B_P</text>
<text x="301.8" y="151.9">TXDEN_B_ISO</text>
<text x="301.8" y="154.4">TXD_B_ISO</text>
<text x="344.9" y="151.9">DATA_B_N</text>
<text x="263.7" y="172.2">PWREN_N_ISO</text>
<text x="45.2" y="179.8">EECS</text>
<text x="177.3" y="174.8">PWREN_N</text>
<text x="45.2" y="184.9">EEDATA</text>
<text x="45.2" y="182.4">EESK</text>
</g>
<g font-size="2.2">
<text x="229.9" y="41.9">h11l</text>
<text x="323.7" y="49.5">sn75176</text>
<text x="216.4" y="59.7">h11l</text>
<text x="109.9" y="67.7">ft2232</text>
<text x="229.9" y="77.5">h11l</text>
<text x="229.9" y="102.9">h11l</text>
<text x="216.4" y="120.7">h11l</text>
<text x="229.9" y="138.4">h11l</text>
<text x="323.7" y="141">sn75176</text>
<text x="229.9" y="163.8">h11l</text>
<text x="77.5" y="189.2">93cxx</text>
<text x="220.9" y="228.6">nkexxxx</text>
</g>
<g font-size="2.1">
<text x="28.6" y="59.7">S</text>
<text x="38.7" y="59.7">S</text>
<text x="30.3" y="66">4</text>
<text x="35.4" y="66">1</text>
<text x="30.3" y="73.7">3</text>
<text x="35.4" y="73.7">2</text>
<text x="28.3" y="80">S</text>
<text x="38.7" y="80">S</text>
</g>
<g font-size="2">
<text x="82.5" y="99.1" transform="rotate(-90 82.5 99.1)">Y1</text>
<text x="85.1" y="101.6" transform="rotate(-90 85.1 101.6)">6MHZ</text>
</g>
<g font-size="1.9">
<text x="124.5" y="35.6" transform="rotate(-90 124.5 35.6)">100.0NF</text>
<text x="130.6" y="35.6" transform="rotate(-90 130.6 35.6)">C6</text>
<text x="132.1" y="35.6" transform="rotate(-90 132.1 35.6)">100.0NF</text>
<text x="138.2" y="35.6" transform="rotate(-90 138.2 35.6)">C7</text>
<text x="139.7" y="35.6" transform="rotate(-90 139.7 35.6)">10UF</text>
<text x="145.8" y="35.6" transform="rotate(-90 145.8 35.6)">C8</text>
<text x="96.5" y="40.6">100.0NF</text>
<text x="104.1" y="38.1" transform="rotate(-90 104.1 38.1)">R4</text>
<text x="110.5" y="38.1" transform="rotate(-90 110.5 38.1)">470</text>
<text x="336.5" y="38.1">100.0NF</text>
<text x="96.5" y="46.7">C4</text>
<text x="342.9" y="44.2">C9</text>
<text x="193" y="50.8">R7</text>
<text x="59.7" y="57.8" transform="rotate(-90 59.7 57.8)">FB1</text>
<text x="88.9" y="55.9">33.0NF</text>
<text x="193" y="57.2">634</text>
<text x="88.9" y="62">C3</text>
<text x="61" y="68.6">R1</text>
<text x="193" y="66">R8</text>
<text x="254" y="68.6">R14</text>
<text x="373.4" y="71.1" transform="rotate(-90 373.4 71.1)">R17</text>
<text x="379.7" y="71.1" transform="rotate(-90 379.7 71.1)">100</text>
<text x="61" y="73.7">R2</text>
<text x="66" y="72.4">27.0</text>
<text x="66" y="77.5">27.0</text>
<text x="193" y="72.4">1K</text>
<text x="254" y="74.9">1K</text>
<text x="81.3" y="83.8">R3</text>
<text x="50.8" y="86.4" transform="rotate(-90 50.8 86.4)">10.0NF</text>
<text x="56.9" y="86.4" transform="rotate(-90 56.9 86.4)">C5</text>
<text x="86.4" y="87.6">1.50K</text>
<text x="193" y="86.4">R9</text>
<text x="193" y="92.7">634</text>
<text x="193" y="111.8">R10</text>
<text x="63.5" y="116.8" transform="rotate(-90 63.5 116.8)">27PF</text>
<text x="69.6" y="116.8" transform="rotate(-90 69.6 116.8)">C1</text>
<text x="73.7" y="116.8" transform="rotate(-90 73.7 116.8)">27PF</text>
<text x="79.8" y="116.8" transform="rotate(-90 79.8 116.8)">C2</text>
<text x="193" y="118.1">634</text>
<text x="193" y="127">R11</text>
<text x="254" y="129.5">R15</text>
<text x="336.5" y="129.5">100.0NF</text>
<text x="193" y="133.3">1K</text>
<text x="254" y="135.9">1K</text>
<text x="341.6" y="135.6">C10</text>
<text x="193" y="147.3">R12</text>
<text x="193" y="153.7">634</text>
<text x="368.3" y="162.6" transform="rotate(-90 368.3 162.6)">R16</text>
<text x="374.6" y="162.6" transform="rotate(-90 374.6 162.6)">100</text>
<text x="193" y="172.7">R13</text>
<text x="63.5" y="175.3" transform="rotate(-90 63.5 175.3)">R6</text>
<text x="69.8" y="175.3" transform="rotate(-90 69.8 175.3)">10K</text>
<text x="193" y="179.1">634</text>
<text x="55.9" y="185.4">R5</text>
<text x="55.9" y="191.8">2.2K</text>
</g>
<g font-size="1.7">
<text x="232.2" y="45.7">VCC</text>
<text x="106.7" y="53.4" transform="rotate(-90 106.7 53.4)">AVCC</text>
<text x="111.8" y="53.4" transform="rotate(-90 111.8 53.4)">VCC0</text>
<text x="114.3" y="53.4" transform="rotate(-90 114.3 53.4)">VCC1</text>
<text x="123.2" y="53.3">RXD A</text>
<text x="123.2" y="50.8">TXD A</text>
<text x="216.4" y="48.3">A</text>
<text x="216.4" y="53.3">C</text>
<text x="233.4" y="50.8">VO</text>
<text x="330.7" y="53.3">R</text>
<text x="29.2" y="58.9" transform="rotate(90 29.2 58.9)">MH4</text>
<text x="39.4" y="58.9" transform="rotate(90 39.4 58.9)">MH1</text>
<text x="99.6" y="58.4">3V3OUT</text>
<text x="116.8" y="55.8" transform="rotate(-90 116.8 55.8)">VCCIOA</text>
<text x="119.4" y="55.8" transform="rotate(-90 119.4 55.8)">VCCIOB</text>
<text x="122" y="58.4">CTS# A</text>
<text x="122" y="55.9">RTS# A</text>
<text x="232.2" y="55.9">GND</text>
<text x="330.7" y="55.9">RE_N</text>
<text x="335.3" y="54.8" transform="rotate(-90 335.3 54.8)">VCC</text>
<text x="338.7" y="55.9">A</text>
<text x="122" y="63.5">DSR# A</text>
<text x="122" y="61">DTR# A</text>
<text x="216.4" y="63.5">VCC</text>
<text x="330.7" y="63.5">D</text>
<text x="330.7" y="61">DE</text>
<text x="335.3" y="65.5" transform="rotate(-90 335.3 65.5)">GND</text>
<text x="338.7" y="61">B</text>
<text x="41.8" y="71.1">VDD5</text>
<text x="43" y="68.6">GND</text>
<text x="99.6" y="71.1">USBDP</text>
<text x="122" y="66">DCD# A</text>
<text x="123.2" y="68.6">RI# A</text>
<text x="216.4" y="68.6">VO</text>
<text x="234.5" y="66">A</text>
<text x="234.5" y="71.1">C</text>
<text x="44.1" y="73.7">D+</text>
<text x="44.1" y="76.2">D-</text>
<text x="99.6" y="76.2">USBDM</text>
<text x="119.7" y="73.7">TXDEN</text>
<text x="119.7" y="76.2">SLEEP# A</text>
<text x="126.9" y="73.7">A</text>
<text x="216.4" y="73.7">GND</text>
<text x="29.2" y="83.3" transform="rotate(-90 29.2 83.3)">MH3</text>
<text x="39.4" y="83.3" transform="rotate(-90 39.4 83.3)">MH2</text>
<text x="119.7" y="81.3">TXLED# A</text>
<text x="119.7" y="78.7">RXLED# A</text>
<text x="122" y="83.8">SI/WUA</text>
<text x="216.4" y="83.8">A</text>
<text x="232.2" y="81.3">VCC</text>
<text x="99.6" y="88.9">RESET_N</text>
<text x="99.6" y="86.4">RSTOUT_N</text>
<text x="123.2" y="88.9">TXD B</text>
<text x="216.4" y="88.9">C</text>
<text x="233.4" y="86.4">VO</text>
<text x="99.6" y="94">XTIN</text>
<text x="122" y="94">RTS# B</text>
<text x="123.2" y="91.4">RXD B</text>
<text x="232.2" y="91.4">GND</text>
<text x="122" y="101.6">DSR# B</text>
<text x="122" y="99.1">DTR# B</text>
<text x="122" y="96.5">CTS# B</text>
<text x="99.6" y="106.7">XTOUT</text>
<text x="122" y="104.1">DCD# B</text>
<text x="123.2" y="106.7">RI# B</text>
<text x="232.2" y="106.7">VCC</text>
<text x="99.6" y="111.8">EECS</text>
<text x="120.9" y="111.8">TXDEN B</text>
<text x="216.4" y="109.2">A</text>
<text x="233.4" y="111.8">VO</text>
<text x="99.6" y="114.3">EESK</text>
<text x="99.6" y="116.8">EEDATA</text>
<text x="119.7" y="119.4">TXLED# B</text>
<text x="119.7" y="116.8">RXLED# B</text>
<text x="119.7" y="114.3">SLEEP# B</text>
<text x="216.4" y="114.3">C</text>
<text x="232.2" y="116.8">GND</text>
<text x="99.6" y="121.9">TEST</text>
<text x="122" y="121.9">SW/WUB</text>
<text x="216.4" y="124.5">VCC</text>
<text x="106.7" y="129" transform="rotate(-90 106.7 129)">AGND</text>
<text x="111.8" y="129" transform="rotate(-90 111.8 129)">GND0</text>
<text x="114.3" y="129" transform="rotate(-90 114.3 129)">GND1</text>
<text x="116.8" y="129" transform="rotate(-90 116.8 129)">GND2</text>
<text x="119.4" y="129" transform="rotate(-90 119.4 129)">GND3</text>
<text x="120.9" y="127">PWREN_N</text>
<text x="216.4" y="129.5">VO</text>
<text x="234.5" y="127">A</text>
<text x="216.4" y="134.6">GND</text>
<text x="234.5" y="132.1">C</text>
<text x="232.2" y="142.2">VCC</text>
<text x="216.4" y="144.8">A</text>
<text x="216.4" y="149.9">C</text>
<text x="233.4" y="147.3">VO</text>
<text x="330.7" y="147.3">RE_N</text>
<text x="330.7" y="144.8">R</text>
<text x="335.3" y="146.3" transform="rotate(-90 335.3 146.3)">VCC</text>
<text x="338.7" y="147.3">A</text>
<text x="232.2" y="152.4">GND</text>
<text x="330.7" y="154.9">D</text>
<text x="330.7" y="152.4">DE</text>
<text x="338.7" y="152.4">B</text>
<text x="335.3" y="157" transform="rotate(-90 335.3 157)">GND</text>
<text x="232.2" y="167.6">VCC</text>
<text x="216.4" y="170.2">A</text>
<text x="233.4" y="172.7">VO</text>
<text x="216.4" y="175.3">C</text>
<text x="232.2" y="177.8">GND</text>
<text x="74.2" y="185.4">DI</text>
<text x="74.2" y="182.9">SK</text>
<text x="74.2" y="180.3">CS</text>
<text x="84.9" y="180.3">VCC</text>
<text x="84.9" y="185.4">ORG</text>
<text x="86.1" y="182.9">NC</text>
<text x="74.2" y="188">DO</text>
<text x="84.9" y="188">GND</text>
<text x="218.9" y="231.1">Vin+</text>
<text x="227.3" y="231.1">Vout+</text>
<text x="218.9" y="236.2">Vin-</text>
<text x="227.3" y="236.2">Vout-</text>
</g>
<g font-size="1">
<text x="56.1" y="58.2" transform="rotate(-90 56.1 58.2)">1</text>
<text x="56.1" y="54.5" transform="rotate(-90 56.1 54.5)">2</text>
</g>
</svg>
